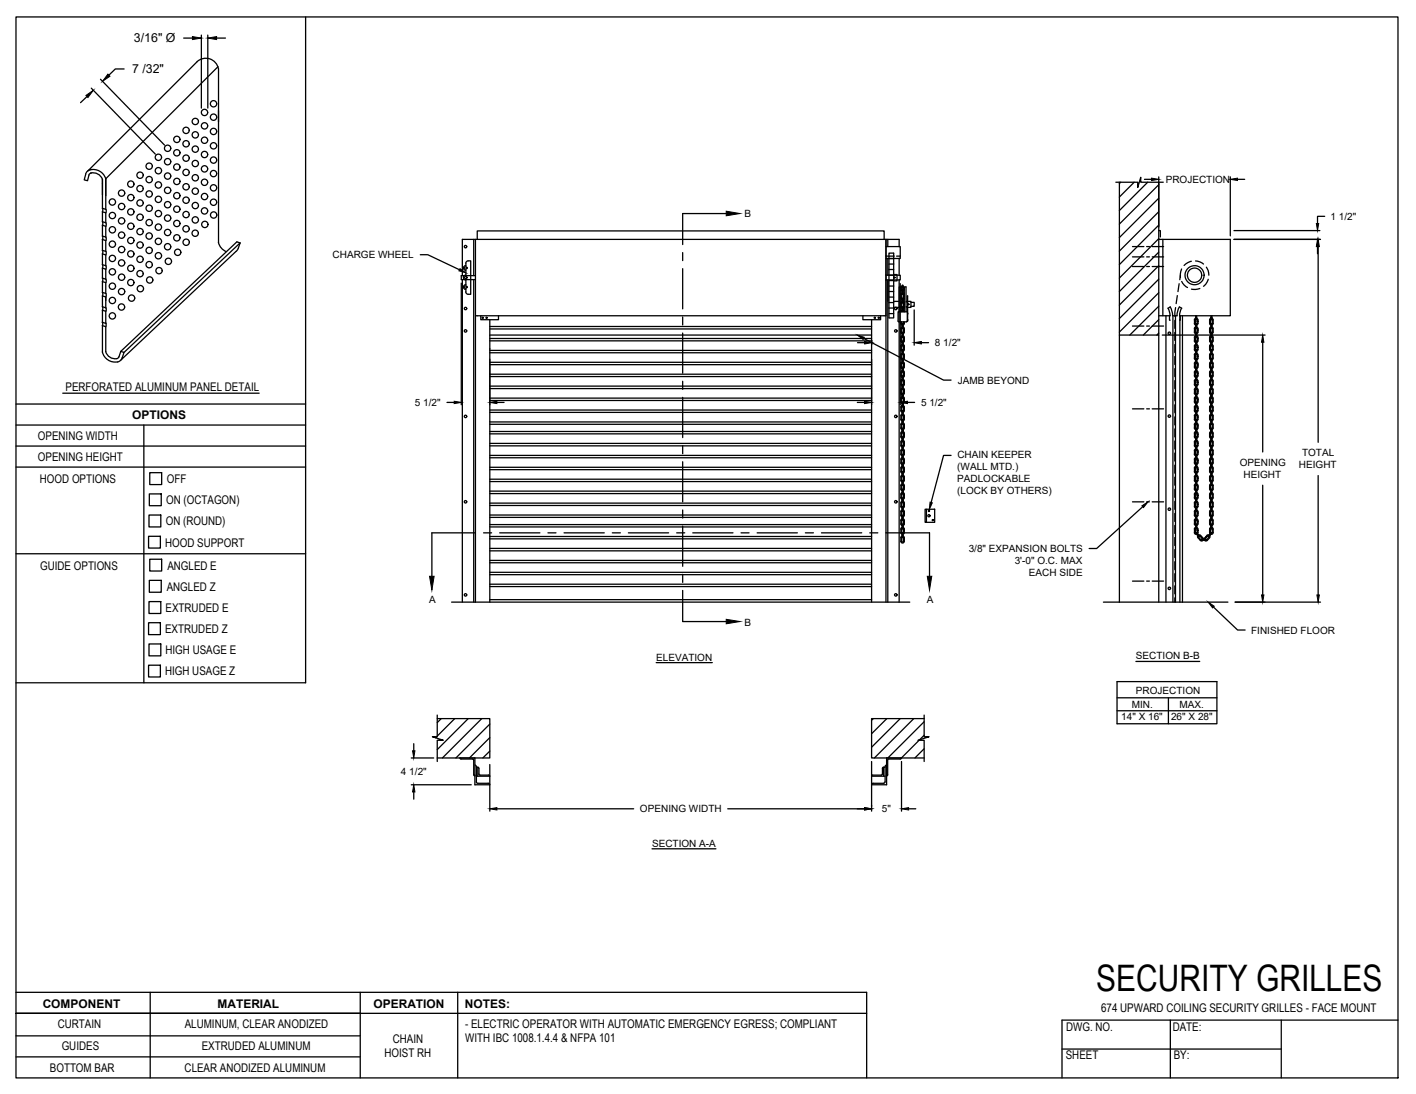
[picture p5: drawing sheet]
<svg xmlns="http://www.w3.org/2000/svg" width="279mm" height="216mm" viewBox="0 0 279 216" stroke-linecap="round" stroke-linejoin="round" font-family="sans-serif">
<!-- layer: CHAIN HOIST RH -->
<g fill="none" stroke="#000" stroke-width=".25">
<path d="M220.2 36h4.3v1l.6-2v1h4.4M220.9 36v82.8M221.1 36l-.2 .2M223.8 36l-2.9 2.9M226.5 36l-5.6 5.6M228.6 39.1l-7.7 7.8M228.6 36v82.8M228.6 36.4l-7.7 7.8M91.2 55.2v63.6M91.9 52l.2-.5h.8v6.6l-.8-.1-.2-.4M91.9 56.2a.48 .48 0 0 0-.5 .5 .48 .48 0 0 0 .5 .4M91.9 52.4a.48 .48 0 0 0-.5 .5 .48 .48 0 0 0 .5 .5"/>
<path d="M91.9 54.3a.48 .48 0 0 0-.5 .5 .48 .48 0 0 0 .5 .4M91.9 52v.4M91.9 53.4v.9M91.9 55.2v1M91.9 57.1v.5M93.5 47.2v7.2M93.5 55.2v63.6M93.8 47.2v71.6M93.8 54.4h-2.8v.8h2.8M94.2 47.2v-1.6h80.3v1.6M174.8 54.3h2.8v.9h-2.8M174.8 48.7h2.8v2.3h-2.8"/>
<path d="M174.8 47.2v71.6M174.8 50.5h1.6M175.2 47.2v1.5M175.2 51v3.3M175.2 55.2v63.6M175.2 55.4v4.1M175.4 50h.9v12.7h-.9zM175.4 55.4h.9M175.4 54.3h.9M175.4 59.7h.9M175.4 58.6h.9M175.4 57.5h.9"/>
<path d="M175.4 56.5h.9M175.4 53.2h.9M175.4 52.1h.9M175.4 51h.9M176.3 54.2h.7v1.2h-.7M176.3 59.5h1.1M176.5 54.8h.1M176.9 50.5h.7M177.4 48.7v-1.5h-86.2v7.2M177.4 51v3.3M177.4 55.2v63.6M177.7 57.1l.3 .3"/>
<path d="M177.7 58.8l.3 .4M177.9 57.1l.1 .2M177.9 56.9v.2M178 56.5l-.3 .3M178 59.5l-.3 .3M178 57.8l-.3 .3M178 56.7l-.1 .1M178 59.7v1M178 58v1M178 58h.2M178 56.3h.2l-.1 .6zM178 58.8l.2 .1-.1 .9z"/>
<path d="M178.2 56.7l.1 .1M178.2 59.7l.1 .4h.1h-.1l-.1 .6M178.2 58l.1 .4h.1M178.2 56.5l.2 .3M178.2 59.5l.2 .3M178.2 57.8l.2 .3M178.2 59.3h-.2h.2M178.2 57.6h-.2l.1-.5 .1 .9M178.2 57.6h-.2v.4M178.3 57.1l-.1 .2M178.3 57h.1M178.3 56.9v.2"/>
<path d="M178.4 57.1l-.2 .3M178.4 58.8l-.2 .4M178.4 58.4h-.1l-.1 .6M178.8 59.6l.2-.2 .1-1v5l-.1-2.7M179.1 59.5h.6v1.2h-.6M179.7 59.7h.7v.8h-.7M223.5 48.7h2.2M223.5 50.7h2.2M223.5 52.6h2.2M226.3 48.7h.5M226.3 50.7h.5M226.3 52.6h.5"/>
<path d="M227.4 48.7h2.2M227.4 50.7h2.2M227.4 52.6h2.2M228.6 41.8l-7.7 7.8M228.6 44.4l-7.7 7.8M228.6 47.2h14.2v15.1h-10M228.6 45.5h.4v1.3M228.6 47.1l-7.7 7.8M228.6 49.8l-7.7 7.7M228.6 52.4l-7.7 7.8M228.6 55.1l-7.7 7.8M228.6 57.8l-7.7 7.7"/>
<path d="M229.4 47.2v15.1M232.3 58.3l-.2 1.6M232.7 56l-.3 1.6M232.9 54.3l-.1 .9M233.2 53.1l-.3 1v.6M233.2 55.5l.5 .8 .6 .4M235.1 51.6l-.7 .2-.8 .6M235.9 51.5l.9 .2 .7 .4M236.7 56.9l-.9 .2h-.7M238 52.7l.4 .7 .1 .9M238.4 55.1l-.5 1-.4 .4M93.8 62.3h81"/>
<path d="M94.9 62.3v.8h3.5v-.8M96.6 63.1v55.7M96.6 66.1h75.4M96.6 76.2h75.4M96.6 76.7h75.4M96.6 73.9h75.4M96.6 74.3h75.4M96.6 71.5h75.4M96.6 72h75.4M96.6 69.2h75.4M96.6 69.6h75.4M96.6 66.8h75.4"/>
<path d="M96.6 67.3h75.4M96.6 78.6h75.4M96.6 79h75.4M96.6 64.4h75.4M96.6 64.9h75.4M170.3 62.3v.8h3.5v-.8M172 63.1v55.7M175.4 61.9h.9M175.4 60.8h.9M176.3 60.7h1.1M177.2 63.4l.1 .1M177.4 63.5h1.5"/>
<path d="M177.4 61.5v-4.9h.4v4.9M177.7 77.6l.3 .3M177.7 79.3l.3 .3M177.7 74.2l.3 .3M177.7 75.9l.3 .3M177.7 72.4l.3 .4M177.7 70.7l.3 .3M177.7 63.8l.3 .4M177.7 65.5l.3 .4M177.7 69l.3 .3M177.7 67.3l.3 .3M177.7 60.5l.3 .4"/>
<path d="M177.8 63.5v.3M177.8 64.9v.7M177.8 66.6v.7M177.8 68.3v.7M177.8 70v.7M177.8 71.7v.7M177.8 73.5v.7M177.8 75.2v.7M177.8 76.9v.7M177.8 78.6v.7M177.9 74.2l.1 .1M177.9 70.7l.1 .2"/>
<path d="M177.9 78.6l.1 .9M177.9 63.5l.1 .5M177.9 68.3l.1 .9M178 76.5l-.3 .4M178 78.3l-.3 .3M178 80l-.3 .3M178 73.1l-.3 .4M178 74.8l-.3 .4M178 71.4l-.3 .3M178 69.7l-.3 .3M178 64.5l-.3 .3M178 68l-.3 .3"/>
<path d="M178 66.2l-.3 .4M178 61.2l-.3 .3M178 76.7v1M178 78.4l-.1 .2M178 73.3l-.1 .9M178 75v1M178 71.6v1M178 69.8l-.1 .9M178 64.7v1M178 68.1l-.1 .2M178 66.4v1M178 61.4l-.1 .1"/>
<path d="M178 79.4h.2M178 73.4h.2M178 69.1h.2M178 65.6h.2M178 79.4v.4h.2h-.2l.1 .5 .1-.9M178 65.6v.4l.2 .1h-.2l.1 .5 .1-1M178 69.1v.4h.2M178 61.5v-.5h.2h-.2l.1-.5v1M178 75.9l.2 .1-.1 .9-.1-.5 .2-.1h-.2zM178 77.6l.2 .1-.1 .9-.1-.5h.2h-.2zM178 74.2h.2l-.1 1-.1-.5 .2-.1h-.2zM178 70.7l.2 .1-.1 .9z"/>
<path d="M178 63.9h.2l-.1 1-.1-.6h.2h-.2zM178 67.3l.2 .1-.1 .9-.1-.5h.2h-.2zM178.2 76.7l.1 .5h.1h-.1l-.1 .5M178.2 78.4l.1 .2M178.2 73.3l.1 .4h.1h-.1v.5M178.2 75l.1 .5h.1h-.1l-.1 .5M178.2 71.6l.1 .4h.1h-.1l-.1 .6M178.2 69.8l.1 .5h.1h-.1v.4M178.2 64.7l.1 .4h.1M178.2 66.4l.1 .4h.1l-.1 .1-.1 .5M178.2 68.1l.1 .2M178.2 61.4l.1 .1"/>
<path d="M178.2 76.5a1.02 1.02 0 0 1 0 1.4M178.2 78.3l.2 .3M178.2 80l.2 .2v.8l-.2 .4M178.2 74.8a1.02 1.02 0 0 1 0 1.4M178.2 73.1l.2 .2v.9M178.2 71.4l.2 .2v.8l-.2 .4M178.2 69.7l.2 .2v.8M178.2 64.5l.2 .4v.8l-.2 .2M178.2 66.2l.2 .2v.9l-.2 .3M178.2 68l.2 .3M178.2 61.2l.2 .3v-4.9h.4v4.9M178.2 72.9h-.2l.1-.5 .1 1"/>
<path d="M178.2 72.9h-.2v.5M178.2 71.2h-.2h.2M178.2 69.1l-.1 .9-.1-.5h.2M178.3 74.2l-.1 .1M178.3 70.7l-.1 .2M178.3 78.6v.3h.1M178.3 63.5l-.1 .5M178.3 68.3v.3h.1h-.1l-.1 .6M178.4 74.2l-.2 .3M178.4 70.7l-.2 .3M178.4 60.5l-.2 .4M178.4 78.6v.9l-.2 .1"/>
<path d="M178.4 78.9h-.1l-.1 .6M178.4 68.3v.8l-.2 .2M178.4 65.2h-.1l-.1 .5M178.4 63.5v.5l-.2 .2M178.8 60.6l.2 .1M179 63.4l-.1 .1M179 61.5h-1.8v1.9M179.1 63v.3M179.1 61.8v.2M179.2 60.1h.1M220.9 66.1h7.7M223.5 64.3h2.2"/>
<path d="M226.3 64.3h.5M227.4 64.3h2.2M228.6 62.3h2.3M228.6 60.4l-5.7 5.7M228.6 63.1l-3 3M228.6 65.7l-.3 .4M230.1 62.3v56.5M230.8 62.3v.9h.1M230.9 62.3l-.4-1.5 .4-.2 .4 1 .1 .7M231.4 62.3v56.5M231.8 63.2v1.6M231.8 65.6v1.6"/>
<path d="M231.8 68v1.6M231.8 70.4v1.5M231.8 72.7v1.6M231.8 75.1v1.6M231.8 77.5v1.6M231.8 79.9v1.6M231.9 62.3v56.5M232 60.7l-.2 1.7M232.8 62.3v56.5M232.9 62.3v.9h-.1M233.2 60.8l-.3 .7-.2 .8M233.2 60.8l-.5-.2-.4 1-.1 .7h-.8"/>
<path d="M233.3 62.3v56.5M235.7 67.3l.2 .3M235.7 63.8l.2 .4M235.7 65.5l.2 .4M235.7 70.7l.2 .3M235.7 69l.2 .3M235.7 72.4l.2 .4M235.7 77.6l.2 .3M235.7 79.3l.2 .3M235.7 74.2l.2 .3M235.7 75.9l.2 .3M235.7 63.1v.7"/>
<path d="M235.7 64.9v.7M235.7 66.6v.7M235.7 68.3v.7M235.7 70v.7M235.7 71.7v.7M235.7 73.5v.7M235.7 75.2v.7M235.7 76.9v.7M235.7 78.6v.7M235.8 70.7l.1 .2M235.8 74.2l.1 .1M235.9 68.3v.9"/>
<path d="M235.9 78.6v.9M235.9 66.2l-.2 .4M235.9 62.8l-.2 .3M235.9 64.5l-.2 .3M235.9 69.7l-.2 .3M235.9 68l-.2 .3M235.9 71.4l-.2 .3M235.9 76.5l-.2 .4M235.9 78.3l-.2 .3M235.9 80l-.2 .3M235.9 73.1l-.2 .4M235.9 74.8l-.2 .4"/>
<path d="M235.9 66.4v1M235.9 63v1M235.9 64.7v1M235.9 69.8v.9M235.9 68.1l-.1 .2M235.9 71.6v1M235.9 76.7v1M235.9 78.4l-.1 .2M235.9 73.3v.9M235.9 75v1M235.9 62.3v.7h.2M235.9 65.6v.4l.2 .1h-.2v.4h.2"/>
<path d="M235.9 69.1v.4h.2M235.9 79.4v.4h.2h-.2v.5h.2M235.9 65.6h.2M235.9 73.4h.2M235.9 69.1h.2M235.9 79.4h.2M236.1 67.3l-.2 .1v.4h.2h-.2v.4h.2M236.1 63.9h-.2v.4h.2h-.2v.5h.2M236.1 72.5h-.1l-.1 .4h.2M236.1 70.8h-.2v.4h.2h-.2v.5h.2M236.1 76h-.2v.3l.2 .1h-.2v.4h.2M236.1 77.7h-.2v.4h.2h-.2v.4h.2"/>
<path d="M236.1 74.2h-.2v.4h.2l-.2 .1v.4h.2M236.1 66.4l.1 .2M236.1 64.7l.1 .1M236.1 63l.1 .1M236.1 68.1l.1 .2M236.1 69.8l.1 .2M236.1 71.6l.1 .1M236.1 76.7l.1 .2M236.1 78.4l.1 .2M236.1 75l.1 .2M236.1 73.3l.1 .2M236.1 66.2l.2 .2 .1 .9-.3 .3"/>
<path d="M236.1 64.5l.3 .4-.1 .8-.2 .2M236.1 62.8a.97 .97 0 0 1 0 1.4M236.1 69.7l.3 .3v.7M236.1 68l.3 .3M236.1 71.4l.3 .3-.1 .9-.2 .2M236.1 76.5a.97 .97 0 0 1 0 1.4M236.1 78.3l.3 .3M236.1 80l.2 .2 .1 .8-.3 .4M236.1 74.8a.97 .97 0 0 1 0 1.4M236.1 73.1l.2 .2 .1 .9M236.1 62.3v.8M236.1 62.6h-.2h.2"/>
<path d="M236.1 63.9v.9M236.1 69.5h-.2v.4h.2M236.1 77.7v.8M236.1 72.9h-.2v.5M236.1 65.6v.9M236.1 67.4v.8M236.1 69.1v.8M236.1 70.8v.9M236.1 72.5v.9M236.1 74.2v.9M236.1 76v.8M236.1 79.4v.9"/>
<path d="M236.2 67.3l-.1 .1M236.2 65.5l-.1 .2M236.2 63.8l-.1 .2M236.2 69l-.1 .2M236.2 70.7l-.1 .2M236.2 72.4l-.1 .2M236.2 79.3l-.1 .2M236.2 77.6l-.1 .1M236.2 75.9l-.1 .1M236.2 74.2l-.1 .1M236.2 66.6v.2l.2 .1h-.2v.4M236.2 63.1v.3h.2h-.2v.4"/>
<path d="M236.2 64.9v.2h.2M236.2 70v.3h.2h-.2v.4M236.2 71.7v.3h.2h-.2v.4M236.2 76.9v.3h.2h-.2v.4M236.2 78.6v.3h.2M236.2 73.5v.2h.2h-.2v.5M236.2 75.2v.3h.2h-.2v.4M236.2 68.3v.7M236.4 70.7l-.3 .3M236.4 74.2l-.3 .3M236.4 65.2h-.2v.4M236.4 68.3v.7l-.3 .3"/>
<path d="M236.4 68.6h-.2h.2M236.4 78.6l-.1 .9-.2 .1M236.4 78.9h-.2v.4M238.7 78.9h.1l.1 .6M238.7 78.6v.9l.2 .1M238.7 68.3v.8l.2 .2M238.7 65.2h.1l.1 .5M238.7 74.2l.2 .3M238.7 70.7l.2 .3M238.8 78.6v.3h-.1M238.8 68.3v.3h-.1h.1l.1 .6M238.8 74.2l.1 .1"/>
<path d="M238.8 70.7l.1 .2M238.9 74.8a1.02 1.02 0 0 0 0 1.4M238.9 73.1l-.2 .2v.9M238.9 80l-.2 .3v.9l.2 .2M238.9 76.5a1.02 1.02 0 0 0 0 1.4M238.9 78.3l-.2 .3M238.9 71.4l-.2 .2v.8l.2 .4M238.9 69.7l-.2 .2v.8M238.9 68l-.2 .3M238.9 62.8a1.02 1.02 0 0 0 0 1.4M238.9 64.5l-.2 .2v.9l.2 .3M238.9 66.2l-.2 .4v.8l.2 .2"/>
<path d="M238.9 73.3l-.1 .4h-.1h.1v.5M238.9 75l-.1 .5h-.1h.1l.1 .5M238.9 76.7l-.1 .5h-.1h.1l.1 .5M238.9 78.4l-.1 .2M238.9 71.6l-.1 .4h-.1h.1l.1 .6M238.9 69.8l-.1 .5h-.1h.1v.4M238.9 63l-.1 .4h-.1h.1l.1 .6M238.9 64.7l-.1 .4h-.1M238.9 66.4l-.1 .4-.1 .1h.1l.1 .5M238.9 68.1l-.1 .2M239 79.4v.9l.1-.5h-.1h.1v-.4M239 78.1h.1h-.1"/>
<path d="M239 71.2h.1h-.1M239 72.9h.1l-.1-.5v1M239 69.1v.9l.1-.5h-.1M239 64.3h.1h-.1M239 65.6v1l.1-.5h-.1l.1-.1v-.4M239 62.3v.8l.1-.5h-.1h.1v-.3M239 72.9h.1v.5M239 79.4h.1M239 69.1h.1M239 73.4h.1M239 65.6h.1M239 74.2h.1v.4l-.1 .1h.1l-.1 .5z"/>
<path d="M239 75.9l.1 .1v.3l-.1 .1h.1l-.1 .5zM239 77.6l.1 .1-.1 .9zM239 70.7l.1 .1-.1 .9zM239 63.9h.1l-.1 1zM239 67.3h.1v.5h-.1h.1l-.1 .5zM239.1 75v1M239.1 73.3l.1 .9M239.1 78.4l.1 .2M239.1 76.7v1M239.1 71.6v1M239.1 68.1l.1 .2M239.1 69.8l.1 .9"/>
<path d="M239.1 64.7v1M239.1 63v1M239.1 66.4v1M239.1 74.8l.3 .4-.1 .8-.2 .2M239.1 73.1l.2 .2 .1 .9M239.1 80l.2 .2 .1 .8-.3 .4M239.1 78.3l.3 .3M239.1 76.5l.3 .4-.1 .8-.2 .2M239.1 71.4l.2 .2 .1 .8-.3 .4M239.1 68l.3 .3M239.1 69.7l.2 .2 .1 .8M239.1 64.5l.3 .3-.1 .9-.2 .2"/>
<path d="M239.1 62.8l.3 .3-.1 .9-.2 .2M239.1 66.2l.3 .4-.1 .8-.2 .2M239.1 69.1v.4h-.1M239.2 78.6l-.1 .9M239.2 68.3l-.1 .9M239.2 74.2l-.1 .1M239.2 70.7l-.1 .2M239.4 78.6l-.1 .9-.2 .1M239.4 68.3l-.1 .8-.2 .2M239.4 74.2l-.3 .3M239.4 70.7l-.3 .3M96.6 83.3h75.4"/>
<path d="M96.6 83.7h75.4M96.6 80.9h75.4M96.6 81.4h75.4M96.6 89.9h75.4M96.6 90.3h75.4M96.6 87.5h75.4M96.6 88h75.4M96.6 85.2h75.4M96.6 85.6h75.4M96.6 94.6h75.4M96.6 95h75.4M96.6 92.2h75.4"/>
<path d="M96.6 92.7h75.4M96.6 99.3h75.4M96.6 99.8h75.4M96.6 96.9h75.4M96.6 97.4h75.4M177.7 94.8l.3 .3M177.7 84.5l.3 .3M177.7 87.9l.3 .4M177.7 86.2l.3 .3M177.7 93.1l.3 .3M177.7 91.3l.3 .4M177.7 89.6l.3 .4"/>
<path d="M177.7 82.8l.3 .3M177.7 81l.3 .4M177.7 96.5l.3 .3M177.7 98.2l.3 .4M177.7 99.9l.3 .4M177.8 80.3v.7M177.8 82.1v.7M177.8 83.8v.7M177.8 85.5v.7M177.8 87.2v.7M177.8 88.9v.7M177.8 90.7v.7"/>
<path d="M177.8 92.4v.7M177.8 94.1v.7M177.8 95.8v.7M177.8 97.5v.7M177.8 99.3v.6M177.9 84.5l.1 .1M177.9 93.1l.1 .1M177.9 96.5l.1 .2M177.9 82.1l.1 .8M177.9 92.4v.7M178 83.4l-.3 .4M178 86.9l-.3 .3"/>
<path d="M178 85.1l-.3 .4M178 92l-.3 .4M178 93.8l-.3 .3M178 90.3l-.3 .3M178 88.6l-.3 .3M178 81.7l-.3 .4M178 95.5l-.3 .3M178 98.9l-.3 .3M178 97.2l-.3 .3M178 93.9v1.1M178 83.6l-.1 .9M178 87.1v1"/>
<path d="M178 85.3v1M178 92.2l-.1 .2M178 90.5v1M178 88.8v1M178 81.9l-.1 .2M178 80.2v1M178 95.7l-.1 .8M178 99.1v1M178 97.4v1M178 87.1h.2M178 91.4h.2M178 83.7h.2"/>
<path d="M178 97.4h.2M178 91.4v.4h.2h-.2l.1 .6 .1-1M178 95.3h.2l-.1 .5zM178 84.5l.2 .1-.1 .9-.1-.5h.2h-.2zM178 87.9l.2 .1-.1 .9-.1-.5h.2h-.2zM178 93.1h.2l-.1 1-.1-.5h.2h-.2zM178 89.7h.2l-.1 .9-.1-.5h.2h-.2zM178 98.3h.2l-.1 .9zM178 94.8l.2 .1v.4h-.2zM178 100h.2l-.1 1-.1-.5 .2-.1h-.2zM178.2 83.6l.1 .5h.1h-.1v.4M178.2 85.3l.1 .5h.1h-.1l-.1 .5"/>
<path d="M178.2 87.1l.1 .4h.1M178.2 93.9l.1 .5h.1h-.1l-.1 .6M178.2 92.2l.1 .2M178.2 90.5l.1 .4h.1h-.1l-.1 .6M178.2 88.8l.1 .4h.1M178.2 80.2l.1 .4h.1h-.1l-.1 .6M178.2 81.9l.1 .2M178.2 95.7l.1 .4h.1h-.1v.4M178.2 97.4l.1 .4h.1h-.1l-.1 .6M178.2 99.1l.1 .4h.1h-.1l-.1 .6M178.2 83.4l.2 .2v.9M178.2 85.1l.2 .2v.9l-.2 .3"/>
<path d="M178.2 86.9l.2 .2v.8l-.2 .4M178.2 93.8l.2 .1v.9l-.2 .3M178.2 92l.2 .4M178.2 88.6l.2 .3v.9l-.2 .2M178.2 90.3a1.02 1.02 0 0 1 0 1.4M178.2 81.7l.2 .4M178.2 97.2a1.02 1.02 0 0 1 0 1.4M178.2 95.5l.2 .2v.8M178.2 98.9l.2 .2v.8l-.2 .4M178.2 86.7h-.2l.1-.5 .1 .9M178.2 83.2h-.2l.1-.4 .1 .9M178.2 81.5h-.2l.1-.5v1l-.1-.5h.2"/>
<path d="M178.2 98.7h-.2h.2M178.2 97h-.2v.5M178.2 97h-.2l.1-.5 .1 1M178.2 83.2h-.2v.5M178.2 86.7h-.2v.4M178.3 84.5l-.1 .1M178.3 93.1l-.1 .1M178.3 96.5l-.1 .2M178.3 92.4v.2h.1M178.3 82.1v.2h.1h-.1l-.1 .6M178.4 84.5l-.2 .3M178.4 93.1l-.2 .3"/>
<path d="M178.4 96.5l-.2 .3M178.4 87.5h-.1l-.1 .6M178.4 92.7h-.1v.4M178.4 89.2h-.1l-.1 .6M178.4 82.1v.8l-.2 .2M178.4 92.4v.7M223.5 80.7h2.2M223.5 99h2.2M226.3 80.7h.5M226.3 99h.5M227.4 80.7h2.2M227.4 99h2.2"/>
<path d="M231.8 82.3v1.6M231.8 84.6v1.6M231.8 87v1.6M231.8 89.4v1.6M231.8 91.8v1.6M231.8 94.2v1.6M231.8 96.6v1.5M231.8 98.9v1.6M235.7 94.8l.2 .3M235.7 84.5l.2 .3M235.7 87.9l.2 .4M235.7 86.2l.2 .3"/>
<path d="M235.7 93.1l.2 .3M235.7 91.3l.2 .4M235.7 89.6l.2 .4M235.7 82.8l.2 .3M235.7 81l.2 .4M235.7 96.5l.2 .3M235.7 98.2l.2 .4M235.7 99.9l.2 .4M235.7 80.3v.7M235.7 82.1v.7M235.7 83.8v.7M235.7 85.5v.7"/>
<path d="M235.7 87.2v.7M235.7 88.9v.7M235.7 90.7v.7M235.7 92.4v.7M235.7 94.1v.7M235.7 95.8v.7M235.7 97.5v.7M235.7 99.3v.6M235.8 84.5l.1 .1M235.8 93.1l.1 .1M235.8 96.5l.1 .2M235.9 82.1v.8"/>
<path d="M235.9 92.4v.7M235.9 83.4l-.2 .4M235.9 86.9l-.2 .3M235.9 85.1l-.2 .4M235.9 92l-.2 .4M235.9 93.8l-.2 .3M235.9 90.3l-.2 .3M235.9 88.6l-.2 .3M235.9 81.7l-.2 .4M235.9 95.5l-.2 .3M235.9 98.9l-.2 .3M235.9 97.2l-.2 .3"/>
<path d="M235.9 93.9v1.1M235.9 83.6v.9M235.9 87.1v1M235.9 85.3v1M235.9 92.2l-.1 .2M235.9 90.5v1M235.9 88.8v1M235.9 81.9l-.1 .2M235.9 80.2v1M235.9 95.7v.8M235.9 99.1v1M235.9 97.4v1"/>
<path d="M235.9 91.4v.4h.2h-.2v.5h.2M235.9 87.1h.2M235.9 91.4h.2M235.9 83.7h.2M235.9 97.4h.2M236.1 86.3l-.1-.1-.1 .5h.2M236.1 84.6h-.2v.4h.2h-.2v.4h.2M236.1 88h-.2v.4h.2h-.2v.5l.2-.1M236.1 93.1h-.2v.5h.2h-.2v.4h.2M236.1 89.7h-.2v.4h.2h-.2v.5h.2M236.1 82.8h-.2v.4h.2M236.1 81.1l-.1-.1-.1 .5h.2"/>
<path d="M236.1 95.7h-.2v-.4h.2v.4M236.1 98.3h-.2v.9h.2M236.1 96.6l-.1-.1-.1 .5h.2M236.1 94.9h-.2v.4h.2v-.4M236.1 83.6l.1 .2M236.1 85.3l.1 .2M236.1 87.1l.1 .1M236.1 93.9l.1 .2M236.1 92.2l.1 .2M236.1 90.5l.1 .1M236.1 88.8l.1 .1M236.1 80.2l.1 .1"/>
<path d="M236.1 81.9l.1 .2M236.1 95.7l.1 .1M236.1 97.4l.1 .1M236.1 99.1l.1 .1M236.1 83.4l.3 .4v.7M236.1 85.1l.2 .2 .1 .9-.3 .3M236.1 86.9l.2 .2 .1 .8-.3 .4M236.1 93.8l.2 .1 .1 .9-.3 .3M236.1 92l.3 .4M236.1 88.6l.3 .3-.1 .9-.2 .2M236.1 90.3a.97 .97 0 0 1 0 1.4M236.1 81.7l.3 .4"/>
<path d="M236.1 97.2a.97 .97 0 0 1 0 1.4M236.1 95.5l.2 .2 .1 .8M236.1 98.9l.2 .2 .1 .8-.3 .4M236.1 81.5h-.2v.5h.2M236.1 98.3v.9M236.1 98.7h-.2h.2M236.1 97h-.2v.5M236.1 86.7h-.2v.4M236.1 83.2h-.2v.5M236.1 81.1v.9M236.1 82.8v.9M236.1 84.6v.8"/>
<path d="M236.1 86.3v.8M236.1 88v.9M236.1 89.7v.9M236.1 91.4v.9M236.1 93.2v.8M236.1 96.6v.9M236.2 84.5l-.1 .1M236.2 86.2l-.1 .1M236.2 87.9l-.1 .2M236.2 93.1l-.1 .1M236.2 89.6l-.1 .2M236.2 91.3l-.1 .2"/>
<path d="M236.2 81l-.1 .2M236.2 82.8l-.1 .1M236.2 96.5l-.1 .2M236.2 98.2l-.1 .2M236.2 94.8l-.1 .2M236.2 99.9l-.1 .2M236.2 83.8v.3h.2h-.2v.4M236.2 87.2v.3h.2M236.2 85.5v.3h.2h-.2v.4M236.2 92.4v.2h.2M236.2 94.1v.3h.2h-.2v.4M236.2 90.7v.2h.2h-.2v.5"/>
<path d="M236.2 88.9v.3h.2M236.2 82.1v.2h.2h-.2v.5M236.2 80.3v.3h.2h-.2v.4M236.2 95.8v.3h.2h-.2v.4M236.2 99.3v.2h.2h-.2v.4M236.2 97.5v.3h.2h-.2v.4M236.4 84.5l-.3 .3M236.4 93.1l-.3 .3M236.4 96.5l-.3 .3M236.4 87.5h-.2v.4M236.4 92.7h-.2v.4M236.4 89.2h-.2v.4"/>
<path d="M236.4 82.1l-.1 .8-.2 .2M236.4 92.4v.7M238.7 82.1v.8l.2 .2M238.7 89.2h.1l.1 .6M238.7 92.7h.1v.4M238.7 87.5h.1l.1 .6M238.7 92.4v.7M238.7 96.5l.2 .3M238.7 93.1l.2 .3M238.7 84.5l.2 .3M238.8 82.1v.2h-.1h.1l.1 .6M238.8 92.4v.2h-.1"/>
<path d="M238.8 96.5l.1 .2M238.8 93.1l.1 .1M238.8 84.5l.1 .1M238.9 98.9l-.2 .4v.8l.2 .2M238.9 93.8l-.2 .3v.8l.2 .2M238.9 97.2a1.02 1.02 0 0 0 0 1.4M238.9 95.5l-.2 .2v.8M238.9 81.7l-.2 .4M238.9 90.3a1.02 1.02 0 0 0 0 1.4M238.9 88.6l-.2 .2v.8l.2 .4M238.9 92l-.2 .4M238.9 86.9l-.2 .3v.9l.2 .2"/>
<path d="M238.9 85.1l-.2 .4v.8l.2 .2M238.9 83.4l-.2 .2v.9M238.9 99.1l-.1 .4h-.1h.1l.1 .6M238.9 93.9l-.1 .5h-.1h.1l.1 .6M238.9 97.4l-.1 .4h-.1h.1l.1 .6M238.9 95.7l-.1 .4h-.1h.1v.4M238.9 80.2l-.1 .4h-.1h.1l.1 .6M238.9 81.9l-.1 .2M238.9 88.8l-.1 .4h-.1M238.9 90.5l-.1 .4h-.1h.1l.1 .6M238.9 92.2l-.1 .2M238.9 85.3l-.1 .5h-.1h.1l.1 .5"/>
<path d="M238.9 87.1l-.1 .4h-.1M238.9 83.6l-.1 .5h-.1h.1v.4M239 97h.1l-.1-.5v1M239 97h.1v.5M239 81.5h.1l-.1-.5v1l.1-.5h-.1M239 83.2h.1l-.1-.4v.9M239 91.4v1l.1-.6h-.1h.1v-.4M239 86.7h.1l-.1-.5v.9M239 86.7h.1v.4M239 83.2h.1v.5M239 97.4h.1M239 83.7h.1"/>
<path d="M239 91.4h.1M239 87.1h.1M239 100h.1v.4l-.1 .1h.1l-.1 .5zM239 98.3h.1v.4h-.1h.1l-.1 .5zM239 87.9l.1 .1v.4h-.1h.1l-.1 .5zM239 89.7h.1v.4h-.1h.1l-.1 .5zM239 93.1l.1 .1v.4h-.1h.1l-.1 .5zM239 84.5l.1 .1v.4h-.1h.1l-.1 .5zM239.1 99.1v1M239.1 97.4v1M239.1 95.7l.1 .8M239.1 80.2v1"/>
<path d="M239.1 81.9l.1 .2M239.1 88.8v1M239.1 90.5v1M239.1 93.9v1.1M239.1 92.2l.1 .2M239.1 85.3v1M239.1 87.1v1M239.1 83.6l.1 .9M239.1 98.9l.2 .2 .1 .8-.3 .4M239.1 97.2l.2 .2 .1 .8-.3 .4M239.1 95.5l.2 .2 .1 .8M239.1 81.7l.3 .4"/>
<path d="M239.1 88.6l.2 .2 .1 .8-.3 .4M239.1 90.3l.2 .2 .1 .8-.3 .4M239.1 93.8l.3 .3-.1 .8-.2 .2M239.1 92l.3 .4M239.1 85.1l.2 .2 .1 .9-.3 .3M239.1 86.9l.2 .2 .1 .8-.3 .4M239.1 83.4l.2 .2 .1 .9M239.1 95.3h-.1v-.5v1v-.5h.1M239.2 82.1l-.1 .8M239.2 92.4v.7M239.2 96.5l-.1 .2M239.2 93.1l-.1 .1"/>
<path d="M239.2 84.5l-.1 .1M239.4 82.1l-.1 .8-.2 .2M239.4 92.4v.7M239.4 96.5l-.3 .3M239.4 93.1l-.3 .3M239.4 84.5l-.3 .3M89.1 118.8h90.4M96.6 118.3h75.4M96.6 101.6h75.4M96.6 102.1h75.4M96.6 108.2h75.4M96.6 108.7h75.4"/>
<path d="M96.6 105.9h75.4M96.6 106.3h75.4M96.6 103.5h75.4M96.6 104h75.4M96.6 112.9h75.4M96.6 113.4h75.4M96.6 110.6h75.4M96.6 111.1h75.4M96.6 115.3h75.4M96.6 115.8h75.4M177.7 106.8a.35 .35 0 0 0 .4 .4 .35 .35 0 0 0 .3-.4M177.7 105.1l.3 .3"/>
<path d="M177.7 103.4l.3 .3M177.7 101.7l.3 .3M177.8 101v.7M177.8 102.7v.7M177.8 104.4v.7M177.8 106.1v.7M177.9 106.8l.2 .2 .2-.2M177.9 104.4l.1 .9M178 104.1l-.3 .3M178 105.8l-.3 .3M178 102.4l-.3 .3M178 100.6l-.3 .4"/>
<path d="M178 104.2l-.1 .2M178 106l-.1 .8M178 102.5v1M178 100.8v1M178 101.7h.2M178 105.2h.2M178 105.2v.4h.2h-.2l.1 .5 .1-.9M178 101.7l.1 1 .1-.5h-.2h.2v-.5M178 103.4l.2 .1-.1 .9-.1-.5h.2h-.2zM178.2 106l.1 .4h.1h-.1v.4M178.2 104.2l.1 .2M178.2 102.5l.1 .5h.1"/>
<path d="M178.2 100.8l.1 .4h.1M178.2 100.6l.2 .4v.8l-.2 .2M178.2 105.8l.2 .2v.8M178.2 104.1l.2 .3M178.2 102.4l.2 .1v.9l-.2 .3M178.3 104.4v.3h.1h-.1l-.1 .6M178.4 101.3h-.1l-.1 .5M178.4 104.4v.9l-.2 .1M178.4 103h-.1l-.1 .5M182.5 100.5h1.9v2.6h-1.9zM182.8 100.5v2.6M217.7 118.8h24.6"/>
<path d="M223.5 114.7h2.2M226.3 114.7h.5M227.4 114.7h2.2M231.8 101.3v1.6M231.8 103.7v1.6M231.8 106.1v1.6M231.8 108.5v1.5M231.8 110.8v1.6M231.8 113.2v1.6M231.8 115.6v1.6M231.8 118v.8M235.7 105.1l.1 .3h.3"/>
<path d="M235.7 103.4l.2 .3M235.7 101.7l.2 .3M235.7 101v.7M235.7 102.7v.7M235.7 104.4v.7M235.9 104.4l-.1 .7 .2 .2M235.9 104.1l-.2 .3M235.9 102.4l-.2 .3M235.9 100.6l-.2 .4M235.9 104.2l-.1 .2M235.9 102.5v1M235.9 100.8v1"/>
<path d="M235.9 101.7v.9h.2M235.9 101.7h.2M236 105.2v-.1l.4 .3-.2 .2-.2-.4M236.1 103.5h-.2v.4h.2h-.2v.4h.2M236.1 100h-.2v.4l.2 .1h-.2v.4h.2M236.1 104.2l.1 .2M236.1 102.5l.1 .2M236.1 100.8l.1 .2M236.1 100.6l.3 .4-.1 .8-.2 .2M236.1 104.1l.3 .3M236.1 102.4l.2 .1 .1 .9-.3 .3M236.1 101.7v.5h-.2h.2v.4"/>
<path d="M236.1 100v.9M236.1 103.5v.8M236.2 101.7l-.1 .1M236.2 105.1v.1M236.2 103.4l-.1 .1M236.2 104.4v.3h.2h-.2v.4M236.2 102.7v.3h.2M236.2 101v.2h.2M236.3 105.7v.3l.6 .7M236.4 104.4l-.1 .9M236.4 103h-.2v.4M236.4 101.3h-.2v.4"/>
<path d="M236.5 105.8v.2M236.5 105.6l.4 .1M236.5 106l.5 .5 .2 .1M236.6 105.7l.2 .1M236.6 105.8l-.1 .1M236.7 105.8l-.3-.3-.2 .1 .3 .3M236.9 105.7l.2 .2-.1 .1-.2-.2M237.1 106.4v.2M237.1 106.4l.9 .1-.9 .1M237.3 106.4l-.3-.4 .1-.1 .4 .7M237.4 106.6a.35 .35 0 0 1-.6 0M237.5 106.4v.2"/>
<path d="M237.7 106.2l-.1 .2M237.7 106.2l.3-.3 .1 .1-.3 .4M238.4 105.8l.1 .1M238.4 105.8l.3-.3 .1 .1-.1-.2 .4-.3-.6 .8M238.5 105.7l-.2 .1M238.6 105.6h-.3l-.3 .3 .1 .1 .2-.2M238.6 105.8l-.5 .8h-.2M238.7 101.3h.1l.1 .5M238.7 104.4l.1 .9M238.7 103h.1l.1 .5M238.7 105.7v.3l-.5 .7-.3 .1-.3-.2M238.8 104.4v.3h-.1h.1l.1 .5"/>
<path d="M238.9 100.6l-.2 .2v.9l.2 .3M238.9 102.4l-.2 .3v.8l.2 .2M238.9 104.1l-.2 .3M238.9 100.8l-.1 .4h-.1M238.9 102.5l-.1 .5h-.1M238.9 104.2l-.1 .2M239 102.2h.1l-.1 .5zM239 101.7v.5h.1v-.5M239 101.7h.1M239 103.4l.1 .1v.4h-.1h.1l-.1 .5zM239.1 100.8v1M239.1 102.5v1"/>
<path d="M239.1 104.2l.1 .2M239.1 100.6l.2 .2 .1 .9-.3 .3M239.1 102.4l.2 .1 .1 .9-.3 .3M239.1 104.1l.3 .3M239.2 104.4v.7l-.1 .2M239.4 104.4l-.1 .9-.4 .1M86.1 145.4l-.2 .2M86.3 141.8h10.3v7.8h-10.3M86.3 141.1v4.3h-1l2.2 .7h-1.2v4.2M87.1 141.8l-.8 .8M89.7 141.8l-3.4 3.5M92.4 141.8l-6.1 6.1"/>
<path d="M93.2 149.8l.3 .2v2.9l.2 .2M93.3 149.8h-2.3l-.3-.2h3v5.3h2.9M93.7 151l.3 .3M93.7 153.1h.1M94 154.3l.3 .3h2l.3 .3M94 151.4h.3v1.8M94 151.3v3M94.3 151.4l.2 .2M94.5 152.7l.2 .3h1.7M94.5 151.6v1.2M95.1 141.8l-7.8 7.8M96.4 153l.2 .2h-2.6"/>
<path d="M96.6 142.9l-6.6 6.7M96.6 145.6l-4 4M96.6 148.2l-1.3 1.4M172.3 141.8l-.3 .3M174.3 151.4l-.2 .2v1.3l-1.9 .1-.2 .2h2.6M174.6 151.3v3.1l-.3 .2h-2l-.3 .3M174.6 151.4h-.3v1.8M174.9 151l-.3 .3M174.9 153.1h.1M175 141.8l-3 3M175.2 150v2.9l-.3 .2M177.6 141.8l-5.6 5.7"/>
<path d="M177.9 149.6l-.2 .2h-2.3l-.3 .2M177.9 149.6h-3v5.3h-2.9M180.3 141.8l-7.8 7.8M181.4 146.1l-3.5 3.5M182.4 141.8h-10.4v7.8h10.4M182.4 141.1v4.3h.9l-2.1 .7h1.2v4.2M182.4 142.4l-7.2 7.2M182.4 145.1l-1 .9M182.4 147.8l-1.9 1.8"/>
<circle cx="91.9" cy="48.7" r=".24"/>
<circle cx="91.9" cy="52.9" r=".24"/>
<circle cx="91.9" cy="54.8" r=".24"/>
<circle cx="91.9" cy="56.7" r=".24"/>
<circle cx="176.5" cy="54.8" r=".1"/>
<circle cx="235.7" cy="54.3" r="1.42"/>
<circle cx="235.7" cy="54.3" r="1.89"/>
<circle cx="91.9" cy="65.3" r=".24"/>
<circle cx="91.9" cy="60.9" r=".24"/>
<circle cx="95.2" cy="62.7" r=".12"/>
<circle cx="96" cy="62.7" r=".12"/>
<circle cx="172.6" cy="62.7" r=".12"/>
<circle cx="173.4" cy="62.7" r=".12"/>
<circle cx="176.8" cy="60.9" r=".24"/>
<circle cx="176.8" cy="65.3" r=".24"/>
<circle cx="179.2" cy="60.1" r=".1"/>
<circle cx="230.7" cy="65.8" r=".24"/>
<circle cx="91.9" cy="99" r=".24"/>
<circle cx="91.9" cy="82.2" r=".24"/>
<circle cx="176.8" cy="82.2" r=".24"/>
<circle cx="176.8" cy="99" r=".24"/>
<circle cx="230.7" cy="82.1" r=".24"/>
<circle cx="91.9" cy="117.4" r=".24"/>
<circle cx="176.8" cy="117.4" r=".24"/>
<circle cx="183.3" cy="100.8" r=".12"/>
<circle cx="183.3" cy="101.8" r=".22"/>
<circle cx="184.1" cy="102.6" r=".12"/>
<circle cx="230.7" cy="116.1" r=".24"/>
<circle cx="230.7" cy="100.5" r=".24"/>
</g>
<!-- layer: ANNOTATIONS -->
<g fill="none" stroke="#000" stroke-width=".25">
<path d="M17.2 19.1l-1.3 1.2M18 17.4l12.6 13M19.8 15.6l12.7 13M24.5 13.6h-1.7l-1.3 1.2M36.2 7.5h1.8M39.7 6.9v14.4M41 6.9v14.4M42.7 7.5h1.8M225.8 35.4h1.4M228.6 34.9v9.9M242.8 34.9v11.6M244.2 35.4h1.4"/>
<path d="M82.9 50.3h1.5l6.3 2.9M91 55.9v24M177.6 56v23.9M243.5 47.2h17.1M243.5 45.5h16.9M260 48.7v1.4M260.1 48.7v38.6M261.4 42.7h-1.4v1.4M88.2 79.4h1.4M96.6 70.9v9M98 79.4h1.5M169.2 79.4h1.4"/>
<path d="M169.2 67.6h1.4M170.4 66.8l15.8 8.2h1.5M172 70.9v9M172 67.2v.8M179 79.4h1.5M180.4 61.2v6.9M181.8 67.6h1.4M229.3 66.1h20.3M249.2 67.5v21.7M187.7 89.9h-1.5l-2.5 9.3M225.5 100l-9.1 8.2h-1.5M249.2 95.8v21.6"/>
<path d="M260.1 93.9v23.5M239.4 119.8l4.8 4.5h1.5M243.7 118.8h16.9M129.5 130.8h11M220.4 134.5h19.7v8.3h-19.7zM220.4 137.7h19.7M224.1 130.5h12.6M230.5 137.7v5.1M81.2 149.6h4.4M81.2 154.9h11.8M81.6 146.8v1.4M81.6 156.3v1.4"/>
<path d="M96.6 150.9v9.2M98 159.6h27M143.6 159.6h27M172 150.3v9.8M177.9 150.3v9.8M179.3 159.6h1.4M220.4 140.3h19.7M128.7 167.5h12.6"/>
</g>
<g fill="#000" stroke="#000" stroke-width=".2">
<path d="M17 18.8l1.4-1-1 1.4zM21.3 14.6l.4 .4-1.5 1zM38 7.2l1.7 .3-1.7 .3zM41 7.5l1.7-.3v.6zM227.2 35.2l1.4 .2-1.4 .2zM242.8 35.4l1.4-.2v.4zM90.8 53l1.1 .8-1.3-.4zM260 47.2l.2 1.5h-.5zM259.7 44.1h.5l-.2 1.4zM260.1 47.2l.2 1.5h-.5zM89.6 79.2l1.4 .2-1.4 .3zM96.6 79.4l1.4-.2v.5z"/>
<path d="M169.2 66.1l1.3 .5-.2 .4zM170.6 79.2l1.4 .2-1.4 .3zM170.6 67.4l1.4 .2-1.4 .3zM177.6 79.4l1.4-.2v.5zM180.4 67.6l1.4-.2v.5zM249.2 66.1l.2 1.4h-.5zM183.5 99.1l.5 .1-.6 1.3zM225.3 99.8l1.2-.8-.9 1.2zM238.4 118.8l1.2 .8-.3 .4zM248.9 117.4h.5l-.2 1.4zM259.8 117.4h.5l-.2 1.4zM81.4 148.2h.5l-.3 1.4z"/>
<path d="M81.6 154.9l.3 1.4h-.5zM96.6 159.6l1.4-.2v.5zM170.6 159.4l1.4 .2-1.4 .3zM177.9 159.6l1.4-.2v.5z"/>
</g>
<!-- layer: CHAIN HOIST RH -->
<path d="M96.6 68.9h.1" fill="none" stroke="#000" stroke-width=".2"/>
<!-- layer: SECTION CUTS -->
<g fill="none" stroke="#000" stroke-width=".25">
<path d="M134.7 49.8v1.6M134.7 53v8M143.3 42.1h-8.6v6.2M134.7 62.5v1.6M134.7 65.7v8M134.7 75.2v1.6M134.7 78.4v8M134.7 87.9v1.6M134.7 91.1v8M93.8 105.2h-8.6v8.5M95.4 105.2h1.6M98.6 105.2h7.9"/>
<path d="M108.1 105.2h1.6M111.3 105.2h7.9M120.8 105.2h1.6M124 105.2h7.9M133.5 105.2h1.6M134.7 100.6v1.6M134.7 103.8v8M134.7 113.3v1.6M134.7 116.5v6.2h8.6M136.7 105.2h7.9M146.2 105.2h1.6M149.4 105.2h7.9"/>
<path d="M158.9 105.2h1.6M162.1 105.2h7.9M171.6 105.2h1.6M174.8 105.2h8.6v8.5"/>
</g>
<path d="M143.3 41.7l2.7 .4-2.7 .5zM84.8 113.7h.9l-.5 2.8zM183 113.7h.9l-.5 2.8zM143.3 122.2l2.7 .5-2.7 .4z" fill="#000" stroke="#000" stroke-width=".2"/>
<!-- layer: DETAILS -->
<g fill="none" stroke="#000" stroke-width=".25">
<path d="M38.9 12.2a2.53 2.53 0 0 1 4.2 1.3v10.5M38.9 12.2l-21.6 21.6M43 13.2l-22.1 22.1M16.9 34.4l-.3 1.1 .7 .2 .2-1.1M17.7 33.5a2.59 2.59 0 0 1 3.2 1.8M17.9 34.2a1.94 1.94 0 0 1 2.3 1.2v5.7l.7 .2v-6M18 33.4a1.26 1.26 0 0 0-1.1 1M18.1 34.1l-.6 .5M43.1 21.8v26.1a2.59 2.59 0 0 0 1.5 1.8M20.2 57.7v.7M20.2 49.4v.7M20.2 52.2v.7"/>
<path d="M20.2 54.9v.7M20.2 43.8v.6M20.2 41.1v.7M20.2 46.6v.7M20.2 47.3l.7 .2v2.1l-.7-.2zM20.2 50.1l.7 .2v2.1l-.7-.2zM20.9 42l-.7-.2v2l.7 .2M20.9 44.7l-.7-.2v2.1l.7 .2M20.9 53.1l-.7-.2v2l.7 .2M20.9 55.8l-.7-.2v2.1l.7 .2M20.9 58.6l-.7-.2v2.1l.7 .2M20.9 42v2"/>
<path d="M20.9 44.7v2.1M20.9 53.1v2M20.9 55.8v2.1M20.9 58.6v2.1M20.9 41.3v.7M20.9 43.9v.7M20.9 46.8v.7M20.9 49.6v.7M20.9 52.4v.7M20.9 55.1v.7M20.9 57.9v.7M47.4 47.9a2.44 2.44 0 0 1-.8 1.7l-22.7 21.4"/>
<path d="M47.4 47.9l-22.9 21.7M47.4 47.9l-.7-.2-22.9 21.6M20.2 63.6v.7M20.2 60.5v.7M20.2 69.5a2.49 2.49 0 0 0 3.6 1.7l.3-.6 .4-1-.7-.3-.3 1.1M20.2 61.2l.7 .2v2.4l-.7-.2zM20.9 69.4a1.76 1.76 0 0 0 2.5 1.2l.1-.2M20.9 63.8v.6M20.9 64.5l-.7-.2v5.2M20.9 64.5v4.9M20.9 60.7v.7"/>
<circle cx="22.2" cy="39.9" r=".62"/>
<circle cx="24" cy="38.1" r=".62"/>
<circle cx="25.8" cy="36.3" r=".62"/>
<circle cx="25.8" cy="39" r=".62"/>
<circle cx="27.6" cy="34.6" r=".62"/>
<circle cx="27.6" cy="37.2" r=".62"/>
<circle cx="29.4" cy="32.8" r=".62"/>
<circle cx="29.4" cy="38.3" r=".62"/>
<circle cx="29.4" cy="35.4" r=".62"/>
<circle cx="31.3" cy="36.5" r=".62"/>
<circle cx="31.3" cy="31" r=".62"/>
<circle cx="31.3" cy="33.7" r=".62"/>
<circle cx="31.3" cy="39.3" r=".62"/>
<circle cx="33.1" cy="31.9" r=".62"/>
<circle cx="33.1" cy="34.7" r=".62"/>
<circle cx="33.1" cy="29.3" r=".62"/>
<circle cx="33.1" cy="37.6" r=".62"/>
<circle cx="34.9" cy="33" r=".62"/>
<circle cx="34.9" cy="38.6" r=".62"/>
<circle cx="34.9" cy="27.5" r=".62"/>
<circle cx="34.9" cy="35.8" r=".62"/>
<circle cx="34.9" cy="30.2" r=".62"/>
<circle cx="36.7" cy="25.7" r=".62"/>
<circle cx="36.7" cy="34" r=".62"/>
<circle cx="36.7" cy="36.9" r=".62"/>
<circle cx="36.7" cy="31.2" r=".62"/>
<circle cx="36.7" cy="39.5" r=".62"/>
<circle cx="36.7" cy="28.4" r=".62"/>
<circle cx="38.5" cy="24" r=".62"/>
<circle cx="38.5" cy="26.6" r=".62"/>
<circle cx="38.5" cy="29.4" r=".62"/>
<circle cx="38.5" cy="35.1" r=".62"/>
<circle cx="38.5" cy="32.3" r=".62"/>
<circle cx="38.5" cy="37.7" r=".62"/>
<circle cx="40.4" cy="24.8" r=".62"/>
<circle cx="40.4" cy="33.3" r=".62"/>
<circle cx="40.4" cy="30.5" r=".62"/>
<circle cx="40.4" cy="27.7" r=".62"/>
<circle cx="40.4" cy="22.2" r=".62"/>
<circle cx="40.4" cy="38.8" r=".62"/>
<circle cx="40.4" cy="36" r=".62"/>
<circle cx="42.1" cy="31.6" r=".62"/>
<circle cx="42.1" cy="34.3" r=".62"/>
<circle cx="42.1" cy="37.1" r=".62"/>
<circle cx="42.1" cy="20.5" r=".62"/>
<circle cx="42.1" cy="28.8" r=".62"/>
<circle cx="42.1" cy="39.9" r=".62"/>
<circle cx="42.1" cy="23.1" r=".62"/>
<circle cx="42.1" cy="25.9" r=".62"/>
<circle cx="22.2" cy="56.5" r=".62"/>
<circle cx="22.2" cy="51" r=".62"/>
<circle cx="22.2" cy="45.3" r=".62"/>
<circle cx="22.2" cy="48.2" r=".62"/>
<circle cx="22.2" cy="59.3" r=".62"/>
<circle cx="22.2" cy="42.5" r=".62"/>
<circle cx="22.2" cy="53.6" r=".62"/>
<circle cx="24" cy="57.5" r=".62"/>
<circle cx="24" cy="40.8" r=".62"/>
<circle cx="24" cy="43.6" r=".62"/>
<circle cx="24" cy="49.2" r=".62"/>
<circle cx="24" cy="51.9" r=".62"/>
<circle cx="24" cy="46.4" r=".62"/>
<circle cx="24" cy="54.7" r=".62"/>
<circle cx="25.8" cy="47.5" r=".62"/>
<circle cx="25.8" cy="55.8" r=".62"/>
<circle cx="25.8" cy="44.7" r=".62"/>
<circle cx="25.8" cy="50.1" r=".62"/>
<circle cx="25.8" cy="52.9" r=".62"/>
<circle cx="25.8" cy="41.8" r=".62"/>
<circle cx="26" cy="58.8" r=".62"/>
<circle cx="27.6" cy="54" r=".62"/>
<circle cx="27.6" cy="48.4" r=".62"/>
<circle cx="27.6" cy="45.7" r=".62"/>
<circle cx="27.6" cy="51.2" r=".62"/>
<circle cx="27.6" cy="40.1" r=".62"/>
<circle cx="27.6" cy="42.9" r=".62"/>
<circle cx="27.7" cy="57" r=".62"/>
<circle cx="29.4" cy="52.2" r=".62"/>
<circle cx="29.4" cy="41.1" r=".62"/>
<circle cx="29.4" cy="43.9" r=".62"/>
<circle cx="29.4" cy="46.6" r=".62"/>
<circle cx="29.4" cy="49.4" r=".62"/>
<circle cx="29.5" cy="55.3" r=".62"/>
<circle cx="31.3" cy="50.5" r=".62"/>
<circle cx="31.3" cy="47.6" r=".62"/>
<circle cx="31.3" cy="44.8" r=".62"/>
<circle cx="31.3" cy="42.2" r=".62"/>
<circle cx="31.4" cy="53.4" r=".62"/>
<circle cx="33.1" cy="43" r=".62"/>
<circle cx="33.1" cy="45.9" r=".62"/>
<circle cx="33.1" cy="48.7" r=".62"/>
<circle cx="33.1" cy="40.4" r=".62"/>
<circle cx="33.2" cy="51.6" r=".62"/>
<circle cx="34.9" cy="46.9" r=".62"/>
<circle cx="34.9" cy="44.1" r=".62"/>
<circle cx="34.9" cy="41.3" r=".62"/>
<circle cx="35.1" cy="49.8" r=".62"/>
<circle cx="36.7" cy="45.2" r=".62"/>
<circle cx="36.7" cy="42.3" r=".62"/>
<circle cx="36.7" cy="47.8" r=".62"/>
<circle cx="38.5" cy="46" r=".62"/>
<circle cx="38.5" cy="40.6" r=".62"/>
<circle cx="38.5" cy="43.4" r=".62"/>
<circle cx="40.4" cy="41.6" r=".62"/>
<circle cx="40.4" cy="44.3" r=".62"/>
<circle cx="42.2" cy="42.4" r=".62"/>
<circle cx="22.2" cy="62.3" r=".62"/>
<circle cx="24" cy="60.6" r=".62"/>
</g>
<!-- layer: TITLE BLOCK -->
<g fill="none" stroke="#000" stroke-width=".25">
<path d="M3.2 3.3h272.6v209.4h-272.6zM60.3 3.3v131.4h-57.1M3.2 79.7h57.1M12.4 77.6h38.7M3.2 88h57.1M3.2 92.2h57.1M3.2 83.9h57.1M28.4 83.9v50.8M29.5 97.5h2.3v2.3h-2.3zM29.5 93.3h2.4v2.3h-2.4zM3.2 109.3h57.1M29.3 105.8h2.3v2.4h-2.3z"/>
<path d="M29.4 118.7h2.3v2.4h-2.3zM29.4 101.6h2.3v2.4h-2.3zM29.5 114.5h2.3v2.4h-2.3zM29.5 110.4h2.4v2.3h-2.4zM29.3 122.9h2.3v2.3h-2.3zM29.3 131.3h2.3v2.3h-2.3zM29.4 127.1h2.3v2.3h-2.3zM3.2 195.8h167.8v16.9M29.6 195.8v16.9M71.1 200h-67.9h167.8M71.1 195.8v16.9M90.3 195.8v16.9"/>
<path d="M3.2 208.6h67.9M3.2 204.4h67.9M209.6 207h43.2M230.9 201.3v11.4M252.8 201.3v11.4M275.8 201.3h-66.2v11.4"/>
</g>
<text font-size="7.2" x="216.3" y="195.5">SECURITY GRILLES</text>
<g font-size="2.4">
<text x="26.4" y="8.4">3/16&quot; Ø</text>
<text x="26.1" y="14.5">7 /32&quot;</text>
<text x="12.9" y="77.1">PERFORATED ALUMINUM PANEL DETAIL</text>
<text x="26.1" y="82.6">OPTIONS</text>
<text x="7.5" y="86.8">OPENING WIDTH</text>
<text x="7.5" y="91">OPENING HEIGHT</text>
<text x="7.9" y="95.3">HOOD OPTIONS</text>
<text x="32.9" y="95.4">OFF</text>
<text x="32.8" y="99.5">ON (OCTAGON)</text>
<text x="32.6" y="107.9">HOOD SUPPORT</text>
<text x="32.7" y="103.7">ON (ROUND)</text>
<text x="7.9" y="112.4">GUIDE OPTIONS</text>
<text x="33" y="112.4">ANGLED E</text>
<text x="32.9" y="116.6">ANGLED Z</text>
<text x="32.6" y="124.9">EXTRUDED Z</text>
<text x="32.7" y="120.7">EXTRUDED E</text>
<text x="32.7" y="129.1">HIGH USAGE E</text>
<text x="32.6" y="133.3">HIGH USAGE Z</text>
<text x="8.4" y="198.9">COMPONENT</text>
<text x="11.4" y="202.8">CURTAIN</text>
<text x="36.5" y="202.9">ALUMINUM, CLEAR ANODIZED</text>
<text x="42.9" y="198.8">MATERIAL</text>
<text x="73.7" y="198.9">OPERATION</text>
<text x="91.7" y="198.9">NOTES:</text>
<text x="91.8" y="202.8">- ELECTRIC OPERATOR WITH AUTOMATIC EMERGENCY EGRESS; COMPLIANT</text>
<text x="210.4" y="203.6">DWG. NO.</text>
<text x="217.3" y="199.8">674 UPWARD COILING SECURITY GRILLES - FACE MOUNT</text>
<text x="231.4" y="203.4">DATE:</text>
<text x="12.2" y="207.3">GUIDES</text>
<text x="39.8" y="207.2">EXTRUDED ALUMINUM</text>
<text x="75.9" y="208.6">HOIST RH</text>
<text x="77.5" y="205.8">CHAIN</text>
<text x="91.8" y="205.7">WITH IBC 1008.1.4.4 &amp; NFPA 101</text>
<text x="210.3" y="209.1">SHEET</text>
<text x="231.6" y="209">BY:</text>
<text x="9.8" y="211.5">BOTTOM BAR</text>
<text x="36.4" y="211.6">CLEAR ANODIZED ALUMINUM</text>
</g>
<g font-size="2">
<text x="230" y="36.1">PROJECTION</text>
<text x="146.9" y="42.9">B</text>
<text x="262.5" y="43.4">1 1/2&quot;</text>
<text x="65.6" y="51">CHARGE WHEEL</text>
<text x="184.5" y="68.3">8 1/2&quot;</text>
<text x="189" y="75.7">JAMB BEYOND</text>
<text x="81.9" y="80.1">5 1/2&quot;</text>
<text x="181.7" y="80.1">5 1/2&quot;</text>
<text x="188.9" y="95.2">PADLOCKABLE</text>
<text x="188.9" y="92.8">(WALL MTD.)</text>
<text x="188.9" y="90.4">CHAIN KEEPER</text>
<text x="244.6" y="92">OPENING</text>
<text x="245.4" y="94.4">HEIGHT</text>
<text x="256.3" y="92.5">HEIGHT</text>
<text x="256.9" y="90.1">TOTAL</text>
<text x="188.9" y="97.5">(LOCK BY OTHERS)</text>
<text x="191.1" y="109">3/8&quot; EXPANSION BOLTS</text>
<text x="200.2" y="111.4">3'-0&quot; O.C. MAX</text>
<text x="203" y="113.7">EACH SIDE</text>
<text x="84.7" y="119.1">A</text>
<text x="182.9" y="119.1">A</text>
<text x="146.9" y="123.4">B</text>
<text x="246.9" y="125.1">FINISHED FLOOR</text>
<text x="129.5" y="130.4">ELEVATION</text>
<text x="224.1" y="130.1">SECTION B-B</text>
<text x="224.1" y="136.9">PROJECTION</text>
<text x="221.2" y="142.1">14&quot; X 16&quot;</text>
<text x="223.3" y="139.7">MIN.</text>
<text x="231.1" y="142.1">26&quot; X 28&quot;</text>
<text x="232.7" y="139.7">MAX.</text>
<text x="79.1" y="152.9">4 1/2&quot;</text>
<text x="126.3" y="160.3">OPENING WIDTH</text>
<text x="174" y="160.3">5&quot;</text>
<text x="128.7" y="167.1">SECTION A-A</text>
</g>
</svg>
